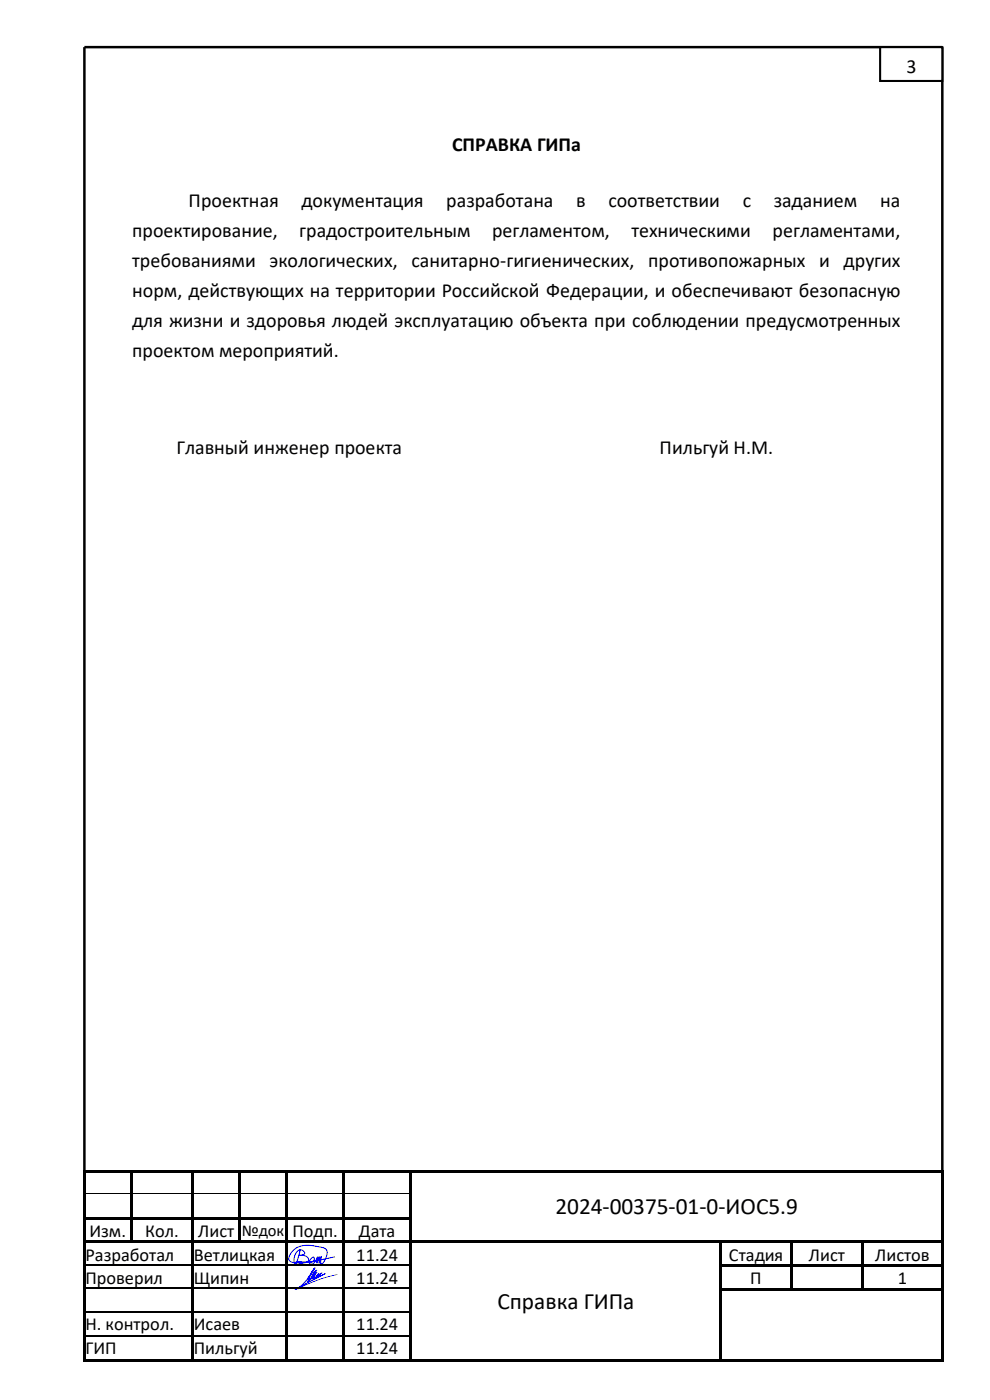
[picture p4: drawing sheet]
<svg xmlns="http://www.w3.org/2000/svg" width="210mm" height="297mm" viewBox="0 0 210 297" stroke-linecap="round" stroke-linejoin="round" font-family="sans-serif">
<g fill="#000">
<path d="M17.6 248.2h.5v.6h-.5z" fill-rule="evenodd"/>
<path d="M17.6 248.2h.5v.5h-.5z" fill-rule="evenodd"/>
<path d="M17.6 248.8h.5v4.4h-.5z" fill-rule="evenodd"/>
<path d="M17.6 253.2h.5v.6h-.5z" fill-rule="evenodd"/>
<path d="M17.6 253.8h.5v4.4h-.5z" fill-rule="evenodd"/>
<path d="M17.6 258.2h.5v.6h-.5z" fill-rule="evenodd"/>
<path d="M18.1 248.2h9.5v.5h-9.5z" fill-rule="evenodd"/>
<path d="M18.1 258.2h9.5v.5h-9.5z" fill-rule="evenodd"/>
<path d="M27.6 248.7l.5 .1z" fill-rule="evenodd"/>
<path d="M27.6 248.2h.5v.5h-.5z" fill-rule="evenodd"/>
<path d="M27.6 248.8h.5v4.4h-.5z" fill-rule="evenodd"/>
<path d="M27.6 253.2h.5v.6h-.5z" fill-rule="evenodd"/>
<path d="M27.6 253.8h.5v4.4h-.5z" fill-rule="evenodd"/>
<path d="M27.6 258.2h.5v.6h-.5z" fill-rule="evenodd"/>
<path d="M28.1 248.2h12.5v.5h-12.5z" fill-rule="evenodd"/>
<path d="M28.1 258.2h12.5v.5h-12.5z" fill-rule="evenodd"/>
<path d="M40.6 248.7l.5 .1z" fill-rule="evenodd"/>
<path d="M40.6 248.2h.5v.5h-.5z" fill-rule="evenodd"/>
<path d="M40.6 248.8h.5v4.4h-.5z" fill-rule="evenodd"/>
<path d="M40.6 253.2h.5v.6h-.5z" fill-rule="evenodd"/>
<path d="M40.6 253.8h.5v4.4h-.5z" fill-rule="evenodd"/>
<path d="M40.6 258.2h.5v.6h-.5z" fill-rule="evenodd"/>
<path d="M41.1 248.2h9.5v.5h-9.5z" fill-rule="evenodd"/>
<path d="M41.1 258.2h9.5v.5h-9.5z" fill-rule="evenodd"/>
<path d="M50.6 248.7l.5 .1z" fill-rule="evenodd"/>
<path d="M50.6 248.2h.5v.5h-.5z" fill-rule="evenodd"/>
<path d="M50.6 248.8h.5v4.4h-.5z" fill-rule="evenodd"/>
<path d="M50.6 253.2h.5v.6h-.5z" fill-rule="evenodd"/>
<path d="M50.6 253.8h.5v4.4h-.5z" fill-rule="evenodd"/>
<path d="M50.6 258.2h.5v.6h-.5z" fill-rule="evenodd"/>
<path d="M51.1 248.2h9.5v.5h-9.5z" fill-rule="evenodd"/>
<path d="M51.1 258.2h9.5v.5h-9.5z" fill-rule="evenodd"/>
<path d="M60.6 248.7l.5 .1z" fill-rule="evenodd"/>
<path d="M60.6 248.2h.5v.5h-.5z" fill-rule="evenodd"/>
<path d="M60.6 248.8h.5v4.4h-.5z" fill-rule="evenodd"/>
<path d="M60.6 253.2h.5v.6h-.5z" fill-rule="evenodd"/>
<path d="M60.6 253.8h.5v4.4h-.5z" fill-rule="evenodd"/>
<path d="M60.6 258.2h.5v.6h-.5z" fill-rule="evenodd"/>
<path d="M61.1 248.2h11.5v.5h-11.5z" fill-rule="evenodd"/>
<path d="M61.1 258.2h11.5v.5h-11.5z" fill-rule="evenodd"/>
<path d="M72.6 248.7l.5 .1z" fill-rule="evenodd"/>
<path d="M72.6 248.2h.5v.5h-.5z" fill-rule="evenodd"/>
<path d="M72.6 248.8h.5v4.4h-.5z" fill-rule="evenodd"/>
<path d="M72.6 253.2h.5v.6h-.5z" fill-rule="evenodd"/>
<path d="M72.6 253.8h.5v4.4h-.5z" fill-rule="evenodd"/>
<path d="M72.6 258.2h.5v.6h-.5z" fill-rule="evenodd"/>
<path d="M73.1 248.2h13.8v.5h-13.8z" fill-rule="evenodd"/>
<path d="M73.1 258.2h13.8v.5h-13.8z" fill-rule="evenodd"/>
<path d="M86.9 248.7l.5 .1z" fill-rule="evenodd"/>
<path d="M86.9 248.2h.5v.5h-.5z" fill-rule="evenodd"/>
<path d="M86.9 248.8h.5v4.4h-.5z" fill-rule="evenodd"/>
<path d="M86.9 253.2h.5v.6h-.5z" fill-rule="evenodd"/>
<path d="M86.9 253.8h.5v4.4h-.5z" fill-rule="evenodd"/>
<path d="M86.9 258.2h.5v.6h-.5z" fill-rule="evenodd"/>
<path d="M87.4 248.2h112.3v.5h-112.3z" fill-rule="evenodd"/>
<path d="M199.7 248.2h.5v.6h-.5z" fill-rule="evenodd"/>
<path d="M199.7 248.2h.5v.5h-.5z" fill-rule="evenodd"/>
<path d="M199.7 248.8h.5v4.4h-.5z" fill-rule="evenodd"/>
<path d="M199.7 253.2h.5v.6h-.5z" fill-rule="evenodd"/>
<path d="M199.7 253.8h.5v4.4h-.5z" fill-rule="evenodd"/>
<path d="M199.7 258.2h.5v.6h-.5z" fill-rule="evenodd"/>
<path d="M17.6 258.8h.5v4.5h-.5z" fill-rule="evenodd"/>
<path d="M17.6 263.3h.5v.5h-.5z" fill-rule="evenodd"/>
<path d="M17.6 263.8h.5v4.5h-.5z" fill-rule="evenodd"/>
<path d="M17.6 268.3h.5v.5h-.5z" fill-rule="evenodd"/>
<path d="M17.6 268.8h.5v4.5h-.5z" fill-rule="evenodd"/>
<path d="M17.6 273.3h.5v.5h-.5z" fill-rule="evenodd"/>
<path d="M17.6 273.8h.5v4.5h-.5z" fill-rule="evenodd"/>
<path d="M17.6 278.3h.5v.3h-.5z" fill-rule="evenodd"/>
<path d="M18.1 263.3h9.5v.5h-9.5z" fill-rule="evenodd"/>
<path d="M27.6 258.8h.5v4.5h-.5z" fill-rule="evenodd"/>
<path d="M27.6 263.3h.5v.5h-.5z" fill-rule="evenodd"/>
<path d="M28.1 263.3h12.5v.5h-12.5z" fill-rule="evenodd"/>
<path d="M40.6 258.8h.5v4.5h-.5z" fill-rule="evenodd"/>
<path d="M40.6 263.3h.5v.5h-.5z" fill-rule="evenodd"/>
<path d="M40.6 263.8h.5v4.5h-.5z" fill-rule="evenodd"/>
<path d="M40.6 268.3h.5v.5h-.5z" fill-rule="evenodd"/>
<path d="M40.6 268.8h.5v4.5h-.5z" fill-rule="evenodd"/>
<path d="M40.6 273.3h.5v.5h-.5z" fill-rule="evenodd"/>
<path d="M40.6 273.8h.5v4.5h-.5z" fill-rule="evenodd"/>
<path d="M40.6 278.3h.5v.3h-.5z" fill-rule="evenodd"/>
<path d="M41.1 263.3h9.5v.5h-9.5z" fill-rule="evenodd"/>
<path d="M50.6 258.8h.5v4.5h-.5z" fill-rule="evenodd"/>
<path d="M50.6 263.3h.5v.5h-.5z" fill-rule="evenodd"/>
<path d="M51.1 263.3h9.5v.5h-9.5z" fill-rule="evenodd"/>
<path d="M60.6 258.8h.5v4.5h-.5z" fill-rule="evenodd"/>
<path d="M60.6 263.3h.5v.5h-.5z" fill-rule="evenodd"/>
<path d="M60.6 263.8h.5v4.5h-.5z" fill-rule="evenodd"/>
<path d="M60.6 268.3h.5v.5h-.5z" fill-rule="evenodd"/>
<path d="M60.6 268.8h.5v4.5h-.5z" fill-rule="evenodd"/>
<path d="M60.6 273.3h.5v.5h-.5z" fill-rule="evenodd"/>
<path d="M60.6 273.8h.5v4.5h-.5z" fill-rule="evenodd"/>
<path d="M60.6 278.3h.5v.3h-.5z" fill-rule="evenodd"/>
<path d="M61.1 263.3h11.5v.5h-11.5z" fill-rule="evenodd"/>
<path d="M72.6 258.8h.5v4.5h-.5z" fill-rule="evenodd"/>
<path d="M72.6 263.3h.5v.5h-.5z" fill-rule="evenodd"/>
<path d="M72.6 263.8h.5v4.5h-.5z" fill-rule="evenodd"/>
<path d="M72.6 268.3h.5v.5h-.5z" fill-rule="evenodd"/>
<path d="M72.6 268.8h.5v4.5h-.5z" fill-rule="evenodd"/>
<path d="M72.6 273.3h.5v.5h-.5z" fill-rule="evenodd"/>
<path d="M72.6 273.8h.5v4.5h-.5z" fill-rule="evenodd"/>
<path d="M72.6 278.3h.5v.3h-.5z" fill-rule="evenodd"/>
<path d="M73.1 263.3h13.8v.5h-13.8z" fill-rule="evenodd"/>
<path d="M86.9 258.8h.5v4.5h-.5z" fill-rule="evenodd"/>
<path d="M86.9 263.3h.5v.5h-.5z" fill-rule="evenodd"/>
<path d="M86.9 263.8h.5v4.5h-.5z" fill-rule="evenodd"/>
<path d="M86.9 268.3h.5v.5h-.5z" fill-rule="evenodd"/>
<path d="M86.9 268.8h.5v4.5h-.5z" fill-rule="evenodd"/>
<path d="M86.9 273.3h.5v.5h-.5z" fill-rule="evenodd"/>
<path d="M86.9 273.8h.5v4.5h-.5z" fill-rule="evenodd"/>
<path d="M86.9 278.3h.5v.3h-.5z" fill-rule="evenodd"/>
<path d="M87.4 263.3h65.2v.5h-65.2z" fill-rule="evenodd"/>
<path d="M152.6 263.8h.6z" fill-rule="evenodd"/>
<path d="M152.6 263.3h.6v.5h-.6z" fill-rule="evenodd"/>
<path d="M152.6 263.8h.6v4.5h-.6z" fill-rule="evenodd"/>
<path d="M152.6 268.3h.6v.5h-.6z" fill-rule="evenodd"/>
<path d="M152.6 268.8h.6v4.5h-.6z" fill-rule="evenodd"/>
<path d="M152.6 273.3h.6v.5h-.6z" fill-rule="evenodd"/>
<path d="M152.6 273.8h.6v4.5h-.6z" fill-rule="evenodd"/>
<path d="M152.6 278.3h.6v.3h-.6z" fill-rule="evenodd"/>
<path d="M153.2 263.3h14.4v.5h-14.4z" fill-rule="evenodd"/>
<path d="M153.2 268.3h14.4v.5h-14.4z" fill-rule="evenodd"/>
<path d="M153.2 273.3h14.4v.5h-14.4z" fill-rule="evenodd"/>
<path d="M167.6 263.8h.5z" fill-rule="evenodd"/>
<path d="M167.6 263.3h.5v.5h-.5z" fill-rule="evenodd"/>
<path d="M167.6 263.8h.5v4.5h-.5z" fill-rule="evenodd"/>
<path d="M167.6 268.3h.5v.5h-.5z" fill-rule="evenodd"/>
<path d="M167.6 268.8h.5v4.5h-.5z" fill-rule="evenodd"/>
<path d="M167.6 273.3h.5v.5h-.5z" fill-rule="evenodd"/>
<path d="M168.1 263.3h14.6v.5h-14.6z" fill-rule="evenodd"/>
<path d="M168.1 268.3h14.6v.5h-14.6z" fill-rule="evenodd"/>
<path d="M168.1 273.3h14.6v.5h-14.6z" fill-rule="evenodd"/>
<path d="M182.7 263.8h.5z" fill-rule="evenodd"/>
<path d="M182.7 263.3h.5v.5h-.5z" fill-rule="evenodd"/>
<path d="M182.7 263.8h.5v4.5h-.5z" fill-rule="evenodd"/>
<path d="M182.7 268.3h.5v.5h-.5z" fill-rule="evenodd"/>
<path d="M182.7 268.8h.5v4.5h-.5z" fill-rule="evenodd"/>
<path d="M182.7 273.3h.5v.5h-.5z" fill-rule="evenodd"/>
<path d="M183.2 263.3h16.5v.5h-16.5z" fill-rule="evenodd"/>
<path d="M183.2 268.3h16.5v.5h-16.5z" fill-rule="evenodd"/>
<path d="M183.2 273.3h16.5v.5h-16.5z" fill-rule="evenodd"/>
<path d="M199.7 258.8h.5v4.5h-.5z" fill-rule="evenodd"/>
<path d="M199.7 263.3h.5v.5h-.5z" fill-rule="evenodd"/>
<path d="M199.7 263.8h.5v4.5h-.5z" fill-rule="evenodd"/>
<path d="M199.7 268.3h.5v.5h-.5z" fill-rule="evenodd"/>
<path d="M199.7 268.8h.5v4.5h-.5z" fill-rule="evenodd"/>
<path d="M199.7 273.3h.5v.5h-.5z" fill-rule="evenodd"/>
<path d="M199.7 273.8h.5v4.5h-.5z" fill-rule="evenodd"/>
<path d="M199.7 278.3h.5v.3h-.5z" fill-rule="evenodd"/>
<path d="M17.6 278.6h.5v4.7h-.5z" fill-rule="evenodd"/>
<path d="M17.6 283.3h.5v.2h-.5z" fill-rule="evenodd"/>
<path d="M17.6 283.5h.5v4.8h-.5z" fill-rule="evenodd"/>
<path d="M17.6 288.3h.5v.5h-.5z" fill-rule="evenodd"/>
<path d="M17.6 288.3h.5v.5h-.5z" fill-rule="evenodd"/>
<path d="M18.1 288.3h22.5v.5h-22.5z" fill-rule="evenodd"/>
<path d="M40.6 278.6h.5v4.7h-.5z" fill-rule="evenodd"/>
<path d="M40.6 283.3h.5v.2h-.5z" fill-rule="evenodd"/>
<path d="M40.6 283.5h.5v4.8h-.5z" fill-rule="evenodd"/>
<path d="M40.6 288.3h.5v.5h-.5z" fill-rule="evenodd"/>
<path d="M41.1 288.3h19.5v.5h-19.5z" fill-rule="evenodd"/>
<path d="M60.6 278.6h.5v4.7h-.5z" fill-rule="evenodd"/>
<path d="M60.6 283.3h.5v.2h-.5z" fill-rule="evenodd"/>
<path d="M60.6 283.5h.5v4.8h-.5z" fill-rule="evenodd"/>
<path d="M60.6 288.3h.5v.5h-.5z" fill-rule="evenodd"/>
<path d="M61.1 288.3h11.5v.5h-11.5z" fill-rule="evenodd"/>
<path d="M72.6 278.6h.5v4.7h-.5z" fill-rule="evenodd"/>
<path d="M72.6 283.3h.5v.2h-.5z" fill-rule="evenodd"/>
<path d="M72.6 283.5h.5v4.8h-.5z" fill-rule="evenodd"/>
<path d="M72.6 288.3h.5v.5h-.5z" fill-rule="evenodd"/>
<path d="M73.1 288.3h13.8v.5h-13.8z" fill-rule="evenodd"/>
<path d="M86.9 278.6h.5v4.7h-.5z" fill-rule="evenodd"/>
<path d="M86.9 283.3h.5v.2h-.5z" fill-rule="evenodd"/>
<path d="M86.9 283.5h.5v4.8h-.5z" fill-rule="evenodd"/>
<path d="M86.9 288.3h.5v.5h-.5z" fill-rule="evenodd"/>
<path d="M87.4 288.3h65.2v.5h-65.2z" fill-rule="evenodd"/>
<path d="M152.6 278.6h.6v4.7h-.6z" fill-rule="evenodd"/>
<path d="M152.6 283.3h.6v.2h-.6z" fill-rule="evenodd"/>
<path d="M152.6 283.5h.6v4.8h-.6z" fill-rule="evenodd"/>
<path d="M152.6 288.3h.6v.5h-.6z" fill-rule="evenodd"/>
<path d="M153.2 288.3h46.5v.5h-46.5z" fill-rule="evenodd"/>
<path d="M199.7 278.6h.5v4.7h-.5z" fill-rule="evenodd"/>
<path d="M199.7 283.3h.5v.2h-.5z" fill-rule="evenodd"/>
<path d="M199.7 283.5h.5v4.8h-.5z" fill-rule="evenodd"/>
<path d="M199.7 288.3h.5v.5h-.5z" fill-rule="evenodd"/>
<path d="M199.7 288.3h.5v.5h-.5z" fill-rule="evenodd"/>
</g>
<path d="M18.1 253.3h9.5M28.1 253.3h12.5M41.1 253.3h9.5M51.1 253.3h9.5M61.1 253.3h11.5M73.1 253.3h13.8" fill="none" stroke="#000" stroke-width=".21"/>
<path d="M63.7 265.1l-.7 2.5-.4 .7a2.27 2.27 0 0 1 1.1-3.1 .66 .66 0 0 1 .7 .2 .66 .66 0 0 1 .1 .7l-1 .3h.2a1.32 1.32 0 0 1 1.8 1 2.42 2.42 0 0 1-2.7 .4h2.8a.68 .68 0 0 0 .9-.2 .68 .68 0 0 0-.1-.9l-.2 .1a.91 .91 0 0 0-.4 1.4h.1a1.69 1.69 0 0 0 1.4-1.5l-.1 1.3 .5-1.4v1.4l.4-1.4v1.6a.52 .52 0 0 0 .7-.5 2.25 2.25 0 0 0 .3-2.7l-.6-.3-1.2-.2a4.9 4.9 0 0 0-5.7 1.6l-.3 .9a1.03 1.03 0 0 0 1.3 .9l3-.2 5.5-1M71.6 270.4a46.5 46.5 0 0 0-8.9 3.2h-.1l6.4-3.4-1.4 .6 .6-.7-1.2 1 .1-.2 .6-.7-.4 .5a.58 .58 0 0 1-.8 .5l.3-.8 .4-.4-1 1.4 1-1.9a3.9 3.9 0 0 0-1.3 1.9l-.6 .7 .5-1.3 1-1.8-.6 .9a11.9 11.9 0 0 1-2.9 3.6l.4-.2" fill="none" stroke="#00f" stroke-width=".21"/>
<g fill="none" stroke="#000" stroke-width=".25">
<path d="M18.1 268.4h22.5M18.1 273.4h22.5M18.1 278.4h22.5M41.1 268.4h19.5M41.1 273.4h19.5M41.1 278.4h19.5M61.1 268.4h11.5M61.1 273.4h11.5M61.1 278.4h11.5M73.1 268.4h13.8M73.1 273.4h13.8M73.1 278.4h13.8"/>
<path d="M18.1 283.4h22.5M41.1 283.4h19.5M61.1 283.4h11.5M73.1 283.4h13.8"/>
</g>
<path d="M17.9 248.4v-238.4h182v238.4" fill="none" stroke="#000" stroke-width=".53"/>
<path d="M186.7 10h13.2v7.2h-13.2z" fill-rule="evenodd" fill="#fff"/>
<path d="M186.7 10h13.2v7.2h-13.2z" fill="none" stroke="#000" stroke-width=".44"/>
<g font-size="5">
<text x="117.8" y="257.7">2024-00375-01-0-ИОС5.9</text>
<text x="105.5" y="277.7">Справка ГИПа</text>
</g>
<g font-size="4.2">
<text x="192.3" y="15.5">3</text>
<text x="95.9" y="32">СПРАВКА ГИПа</text>
<text x="40" y="43.9">Проектная</text>
<text x="64" y="43.9">документация</text>
<text x="94.7" y="43.9">разработана</text>
<text x="122.2" y="43.9">в</text>
<text x="129.1" y="43.9">соответствии</text>
<text x="157.6" y="43.9">с</text>
<text x="164.2" y="43.9">заданием</text>
<text x="186.7" y="43.9">на</text>
<text x="28" y="50.3">проектирование,</text>
<text x="63.5" y="50.3">градостроительным</text>
<text x="104.4" y="50.3">регламентом,</text>
<text x="134" y="50.3">техническими</text>
<text x="163.9" y="50.3">регламентами,</text>
<text x="28" y="56.7">требованиями экологических, санитарно-гигиенических, противопожарных и других</text>
<text x="28" y="63">норм, действующих на территории Российской Федерации, и обеспечивают безопасную</text>
<text x="28" y="69.4">для жизни и здоровья людей эксплуатацию объекта при соблюдении предусмотренных</text>
<text x="28" y="75.7">проектом мероприятий.</text>
<text x="37.5" y="96.3">Главный инженер проекта</text>
<text x="139.9" y="96.3">Пильгуй Н.М.</text>
</g>
<g font-size="3.9">
<text x="19" y="262.5">Изм.</text>
<text x="30.8" y="262.5">Кол.</text>
<text x="42" y="262.5">Лист</text>
<text x="62" y="262.5">Подп.</text>
<text x="76.1" y="262.5">Дата</text>
<text x="18.1" y="267.5">Разработал</text>
<text x="32.1" y="267.2">уч.</text>
<text x="41.1" y="267.5">Ветлицкая</text>
<text x="75.6" y="267.5">11.24</text>
<text x="154.6" y="267.5">Стадия</text>
<text x="171.6" y="267.5">Лист</text>
<text x="185.7" y="267.5">Листов</text>
<text x="18.1" y="272.5">Проверил</text>
<text x="41.1" y="272.5">Щипин</text>
<text x="75.6" y="272.5">11.24</text>
<text x="159.2" y="272.5">П</text>
<text x="190.5" y="272.5">1</text>
<text x="18.1" y="282.2">Н. контрол.</text>
<text x="18.1" y="287.2">ГИП</text>
<text x="41.1" y="282.2">Исаев</text>
<text x="41.1" y="287.2">Пильгуй</text>
<text x="75.6" y="282.2">11.24</text>
<text x="75.6" y="287.2">11.24</text>
</g>
<text font-size="3.5" x="51.3" y="262.2">№док</text>
</svg>
